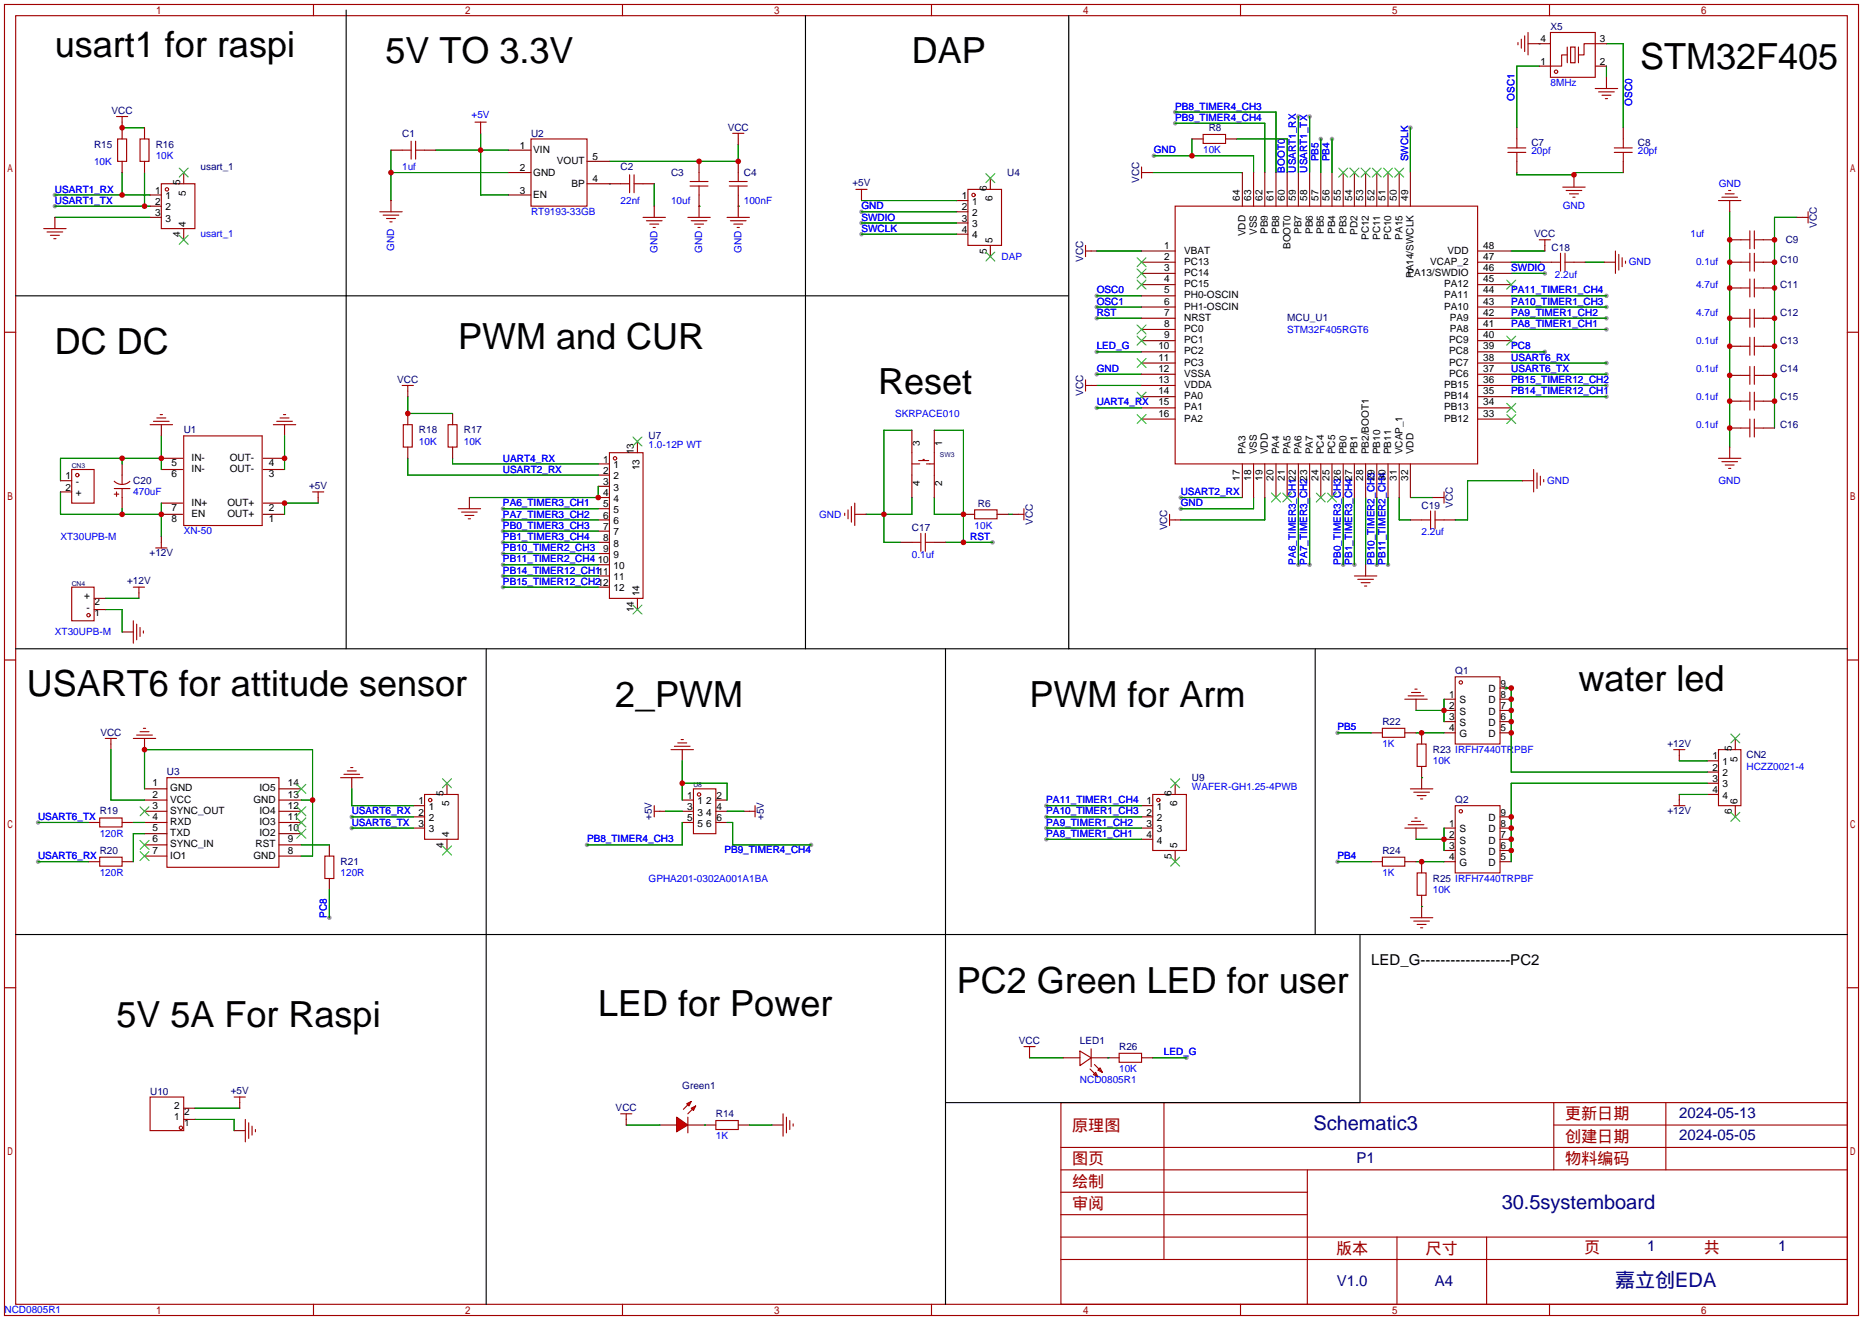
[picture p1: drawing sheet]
<svg xmlns="http://www.w3.org/2000/svg" width="422mm" height="299mm" viewBox="0 0 422 299" stroke-linecap="round" stroke-linejoin="round" font-family="sans-serif">
<g fill="#999">
<circle cx="12.4" cy="46.7" r=".51"/>
<circle cx="12.4" cy="44.2" r=".51"/>
<circle cx="269" cy="239.8" r=".51"/>
<circle cx="314.7" cy="128" r=".51"/>
<circle cx="312.2" cy="128" r=".51"/>
<circle cx="307.1" cy="128" r=".51"/>
<circle cx="267.7" cy="112.8" r=".51"/>
<circle cx="364.2" cy="87.4" r=".51"/>
<circle cx="364.2" cy="89.9" r=".51"/>
<circle cx="225" cy="122.9" r=".51"/>
<circle cx="364.2" cy="84.8" r=".51"/>
<circle cx="364.2" cy="82.3" r=".51"/>
<circle cx="304.5" cy="128" r=".51"/>
<circle cx="266.4" cy="25.4" r=".51"/>
<circle cx="261.6" cy="35.3" r=".51"/>
<circle cx="195.3" cy="48" r=".51"/>
<circle cx="296.9" cy="128" r=".51"/>
<circle cx="294.4" cy="128" r=".51"/>
<circle cx="319.8" cy="29" r=".51"/>
<circle cx="248.7" cy="67.1" r=".51"/>
<circle cx="248.7" cy="69.6" r=".51"/>
<circle cx="248.7" cy="72.1" r=".51"/>
<circle cx="266.4" cy="27.9" r=".51"/>
<circle cx="350.3" cy="62" r=".51"/>
<circle cx="267.7" cy="115.3" r=".51"/>
<circle cx="248.7" cy="79.8" r=".51"/>
<circle cx="248.7" cy="84.8" r=".51"/>
<circle cx="248.7" cy="92.5" r=".51"/>
<circle cx="8.6" cy="186.4" r=".51"/>
<circle cx="8.6" cy="195.3" r=".51"/>
<circle cx="79.8" cy="185.2" r=".51"/>
<circle cx="350.3" cy="79.8" r=".51"/>
<circle cx="74.7" cy="208" r=".51"/>
<circle cx="133.1" cy="191.5" r=".51"/>
<circle cx="183.9" cy="191.5" r=".51"/>
<circle cx="296.9" cy="26.4" r=".51"/>
<circle cx="294.4" cy="26.4" r=".51"/>
<circle cx="364.2" cy="74.7" r=".51"/>
<circle cx="364.2" cy="72.1" r=".51"/>
<circle cx="364.2" cy="69.6" r=".51"/>
<circle cx="364.2" cy="67.1" r=".51"/>
<circle cx="237.2" cy="190.2" r=".51"/>
<circle cx="237.2" cy="187.7" r=".51"/>
<circle cx="237.2" cy="185.2" r=".51"/>
<circle cx="237.2" cy="182.6" r=".51"/>
<circle cx="303.3" cy="166.1" r=".51"/>
<circle cx="303.3" cy="195.3" r=".51"/>
<circle cx="341.4" cy="156" r=".51"/>
<circle cx="302" cy="31.5" r=".51"/>
<circle cx="299.5" cy="31.5" r=".51"/>
<circle cx="114" cy="120.4" r=".51"/>
<circle cx="114" cy="122.9" r=".51"/>
<circle cx="114" cy="115.3" r=".51"/>
<circle cx="114" cy="128" r=".51"/>
<circle cx="114" cy="125.5" r=".51"/>
<circle cx="114" cy="117.9" r=".51"/>
<circle cx="114" cy="130.6" r=".51"/>
<circle cx="114" cy="133.1" r=".51"/>
<circle cx="79.8" cy="187.7" r=".51"/>
<circle cx="195.3" cy="53.1" r=".51"/>
<circle cx="195.3" cy="50.5" r=".51"/>
</g>
<g fill="none" stroke="#a10000" stroke-width=".25">
<path d="M1 1h420.4v297.2h-420.4zM3.6 3.6h415.2v292.1h-415.2zM71.1 1v2.6M141.1 1v2.6M211.2 1v2.6M281.3 1v2.6M344.2 9.7v.5M344.9 8.9v2M345.7 8.1v3.6M346.5 7.4v5M351.3 1v2.6M351.5 7.4h10.2v10.1h-10.2z"/>
<path d="M355.3 12.4h-1.2v2.6h-2.6M355.3 10.7v3.5M356.1 10.7h1v3.5h-1zM357.9 10.7v3.5M361.7 9.9h-2.5v2.5h-1.3M26.4 26.4h2.6M26.7 31.5h2v5.1h-2zM27.7 26.4v1.3M31.7 31.5h2.1v5.1h-2.1zM91.2 34h2M93.2 32v4.1M94.2 34h2.1"/>
<path d="M94.2 32v4.1M107.7 27.7h2.5M109 27.7v2.5M120.4 31.5h12.7v15.2h-12.7zM142.7 39.6v4.1M143.8 39.6v4.1M158.5 39.1v2M166.1 30.2h2.6M167.4 30.2v1.3M167.4 39.1v2M258.8 37.8v2.6M258.8 39.1h1.3"/>
<path d="M272.8 30.5h5.1v2h-5.1zM341.9 34.5h4M341.9 33.5h4M343.9 31.5v2M343.9 34.5v2.1M356.9 39.9v2.5M361.7 20.1h5.1M362.5 20.8h3.5M363.2 21.6h2.1M364 22.4h.5M366 34.5h4.1M366 33.5h4.1"/>
<path d="M368 31.5v2M368 34.5v2.1M9.9 51.8h5.1M10.7 52.6h3.5M11.4 53.3h2.1M12.2 54.1h.5M36.6 41.7h7.6v10.1h-7.6zM86.1 48h5.1M86.9 48.8h3.5M87.6 49.5h2.1M88.4 50.3h.5M88.6 45.5v2.5"/>
<path d="M140.7 41.7h2M143.8 41.7h2M145.8 49.3h5.1M146.6 50h3.5M147.3 50.8h2.1M148.1 51.6h.5M148.3 46.7v2.6M156 49.3h5M156.5 41.1h4M156.5 42.2h4M156.7 50h3.6M157.5 50.8h2"/>
<path d="M158.2 51.6h.5M158.5 42.2v2M158.5 46.7v2.6M164.8 49.3h5.1M165.4 41.1h4M165.4 42.2h4M165.6 50h3.6M166.4 50.8h2M167.1 51.6h.5M167.4 42.2v2M167.4 46.7v2.6M194.1 42.9h2.5"/>
<path d="M195.3 42.9v1.3M219.5 42.9h7.6v12.7h-7.6zM246.1 55.6v2.6M246.1 56.9h1.3M266.4 46.7h68.6v58.5h-68.6zM349 54.4h2.5M350.3 54.4v1.2M351.8 59.4h2M353.8 57.4v4.1M354.3 42.4h5.1M354.8 59.4h2.1M354.8 57.4v4.1"/>
<path d="M355.1 43.2h3.5M355.9 43.9h2M356.6 44.7h.5M363.7 59.4h2.6M366.3 56.9v5.1M367 57.7v3.5M367.8 58.4v2.1M368.6 59.2v.5M389.6 45.5h5.1M390.4 44.7h3.6M391.2 43.9h2M391.9 43.2h.5"/>
<path d="M392.2 45.5v2.5M394.7 54.4h2M394.7 59.4h2M396.7 52.3v4.1M396.7 57.4v4.1M397.8 54.4h2M397.8 59.4h2M397.8 52.3v4.1M397.8 57.4v4.1M408.7 49.3h1.3M410 48v2.5M1 75.3h2.6"/>
<path d="M394.7 78.5h2M394.7 72.1h2M394.7 65.3h2M396.7 63.2v4.1M396.7 70.1v4.1M396.7 76.5v4M397.8 63.2v4.1M397.8 70.1v4.1M397.8 76.5v4M397.8 78.5h2M397.8 72.1h2M397.8 65.3h2"/>
<path d="M418.8 75.3h2.6M34 96.3h5.1M34.8 95.5h3.6M35.6 94.7h2M36.3 94h.5M41.7 98.8h17.7v20.3h-17.7zM62 96.3h5.1M62.7 95.5h3.6M63.5 94.7h2M64.3 94h.5M91.2 87.4h2.5M91.4 96.3h2.1v5h-2.1z"/>
<path d="M92.5 87.4v1.2M101.6 96.3h2v5h-2zM246.1 86.1v2.5M246.1 87.4h1.3M394.7 97h2M394.7 90.9h2M394.7 85.1h2M396.7 83.1v4M396.7 88.9v4.1M396.7 95v4.1M397.8 97h2M397.8 83.1v4"/>
<path d="M397.8 88.9v4.1M397.8 95v4.1M397.8 90.9h2M397.8 85.1h2M16.3 106.4h5v7.6h-5zM25.9 109.1a2.54 2.54 0 0 0 3.5 0M25.9 110.7h3.6M25.9 112h1M26.4 111.5v1M27.7 107.7v2M27.7 110.7v2.1M70.9 111.5h2.5"/>
<path d="M72.1 111.5v1.3M103.9 115.3h5.1M104.6 116.1h3.6M105.4 116.8h2M106.2 117.6h.5M138.2 102.6h7.6v33h-7.6zM191.5 116.3v.5M192.3 115.6v2M193 114.8v3.6M193.8 116.6h2.5M193.8 114v5.1M206.8 102.6v5.1"/>
<path d="M206.8 105.2h1.7M208.3 104.4h2.3M209.3 104.4v-.3h.2v.3M210.1 105.2h1.7M211.8 102.6v5.1M221 115.6h5.1v2h-5.1zM230.9 116.6h1.3M232.2 115.3v2.6M265.2 116.6v2.5M265.2 117.9h1.2M322.3 117.9h2.1M324.4 115.8v4.1"/>
<path d="M325.4 117.9h2M325.4 115.8v4.1M326.1 112.8h1.3M327.4 111.5v2.5M345.2 109h2.5M347.7 106.4v5.1M348.5 107.2v3.5M349.2 108v2M350 108.7v.5M389.6 103.9h5.1M390.4 104.6h3.6M391.2 105.4h2"/>
<path d="M391.9 106.2h.5M392.2 101.3v2.6M16.3 133.1h5v7.6h-5zM30.2 133.1h2.6M31.5 133.1v1.3M35.3 124.2h2.5M36.6 122.9v1.3M206.8 122.9h2M208.8 120.9v4.1M209.8 122.9h2M209.8 120.9v4.1M307.1 130.6h5.1"/>
<path d="M307.8 131.3h3.6M308.6 132.1h2M309.4 132.8h.5M1 149.6h2.6M30.2 140.7v5.1M31 141.5v3.5M31.7 142.2v2.1M32.5 143v.5M318.5 158.5h5.1M319.3 157.7h3.5M320 157h2.1M320.8 156.2h.5"/>
<path d="M329.9 153.4h10.2v15.3h-10.2zM418.8 149.6h2.6M23.9 167.4h2.5M25.1 167.4v1.3M30.2 167.4h5.1M31 166.6h3.5M31.7 165.9h2.1M32.5 165.1h.5M37.8 176.3h25.4v20.3h-25.4zM77.2 176.3h5.1M78 175.5h3.5M78.7 174.8h2.1"/>
<path d="M79.5 174h.5M152.1 169.9h5.1M152.9 169.2h3.6M153.7 168.4h2M154.4 167.6h.5M157.2 178.8h5.1v10.2h-5.1zM313.4 165.1h5.1v2h-5.1zM319.8 178.8h5.1M320.5 179.6h3.6M321.3 168.7h2v5h-2zM379.5 169.9h2.5M380.7 169.9v1.3"/>
<path d="M389.6 169.9h5.1v12.7h-5.1zM22.6 185.4h5.1v2.1h-5.1zM22.6 194.3h5.1v2h-5.1zM73.7 194.1h2v5h-2zM96.3 180.1h7.6v10.1h-7.6zM148.3 182.6v2.6M148.3 183.9h1.3M169.9 183.9h1.3M171.2 182.6v2.6M261.4 180.1h7.6v12.7h-7.6zM313.4 194.3h5.1v2h-5.1zM318.5 187.7h5.1"/>
<path d="M319.3 186.9h3.5M320 186.2h2.1M320.8 185.4h.5M321.3 197.9h2v5h-2zM321.3 180.3h2M322.1 181.1h.5M329.9 182.6h10.2v15.3h-10.2zM379.5 182.6h2.5M380.7 181.4v1.2M319.8 208h5.1M320.5 208.8h3.6M321.3 209.5h2"/>
<path d="M322.1 210.3h.5M1 223.9h2.6M232.2 237.2h2.5M233.4 237.2v1.3M418.8 223.9h2.6M34 248.7h7.7v7.6h-7.7zM53.1 248.7h2.5M54.4 248.7v1.2M55.6 253.7v5.1M56.4 254.5v3.6M57.1 255.3v2M57.9 256v.5"/>
<path d="M156 253.2v3.6M240.5 249.9h178.3v45.8h-178.3zM263.9 249.9v35.6M352.3 249.9v15.3M352.3 255h66.5M377.7 249.9v15.3M240.5 270.3h55.9M240.5 265.2h178.3M240.5 275.3h55.9M240.5 260.1h178.3M296.4 265.2v30.5M71.1 295.7v2.5"/>
<path d="M141.1 295.7v2.5M211.2 295.7v2.5M240.5 285.5h178.3M240.5 280.4h178.3M281.3 295.7v2.5M316.7 280.4v15.3M337.1 280.4v15.3M351.3 295.7v2.5"/>
<circle cx="352.8" cy="16.3" r=".38"/>
<circle cx="37.8" cy="42.9" r=".38"/>
<circle cx="220.7" cy="44.2" r=".38"/>
<circle cx="17.5" cy="107.7" r=".38"/>
<circle cx="139.4" cy="103.9" r=".38"/>
<circle cx="20.1" cy="139.4" r=".38"/>
<circle cx="331.2" cy="154.7" r=".38"/>
<circle cx="97.5" cy="181.4" r=".38"/>
<circle cx="158.5" cy="180.1" r=".38"/>
<circle cx="262.6" cy="181.4" r=".38"/>
<circle cx="331.2" cy="183.9" r=".38"/>
<circle cx="41" cy="255.7" r=".38"/>
</g>
<g fill="none" stroke="#008700" stroke-width=".25">
<path d="M349 9.9h.1M349 15h-5.1v14M364.2 15v2.5M364.2 9.9h3.8v19.1M27.7 39.1v5.1M27.7 29h5.1M32.8 39.1v7.6M88.6 39.1h26.7M88.6 34v11.5M98.8 34h16.5M109 30.2v14h6.3M167.4 32.8v3.8h-29.2"/>
<path d="M261.4 39.1h20.3M261.6 35.3h22.6v3.8M266.4 25.4h22.9v13.7M266.4 27.9h20.4v11.2M270.3 31.5v3.8M280.4 31.5h11.4v7.6M294.4 26.4v12.7M296.9 26.4v12.7M299.5 31.5v7.6M302 31.5v7.6M319.8 29v10.1M343.9 39.1v.5h13"/>
<path d="M368 39.1h-11.1v.8M12.4 46.7h21.6M12.4 44.2h21.6M12.4 49.3h21.6M138.2 41.7h.1M148.3 41.7v5M158.5 46.7h.1M167.4 46.7h.1M195.3 48h21.6M195.3 53.1h21.6M195.3 50.5h21.6M195.3 45.5h21.6"/>
<path d="M248.7 56.9h10.1M342.6 59.4h6.6M342.6 56.9h7.7M359.4 59.4h4.3M392.2 48v53.3M407.4 49.3h-5.1v47.7M248.7 67.1h10.1M248.7 69.6h10.1M248.7 72.1h10.1M248.7 79.8h10.1M342.6 67.1h21.6M342.6 69.6h21.6"/>
<path d="M342.6 72.1h21.6M342.6 62h7.7M342.6 79.8h7.7M342.6 74.7h21.6M36.6 98.8v7.6M64.5 98.8v7.6M92.5 89.9v3.8h10.1M206.8 97.5h-6.4v25.4h3.8M211.8 97.5h6.6v25.4M248.7 87.4h10.1M248.7 84.8h10.1M248.7 92.5h10.1"/>
<path d="M342.6 87.4h21.6M342.6 89.9h21.6M342.6 84.8h21.6M342.6 82.3h21.6M13.7 111.5v5.1h22.9M27.7 103.9v1.3M27.7 115.3v1.3M36.6 114v7.7M36.6 103.9h-22.9v5.1M72.1 114h-7.6v2.6M92.5 103.9v3.8h43.1M102.6 103.9v1.3h33"/>
<path d="M114 117.9h21.6M114 115.3h21.6M135.6 110.2v2.6h-29.2M206.8 112.8v3.8h-10.5M211.8 112.8v3.8h6.6M228.6 116.6h1M267.7 112.8h14M284.2 112.8v2.5h-16.5M286.8 112.8v5.1h-19.1M294.4 112.8v15.2M296.9 112.8v15.2M304.5 112.8v15.2"/>
<path d="M307.1 112.8v15.2M309.6 112.8v15.2M312.2 112.8v15.2M314.7 112.8v15.2M317.2 112.8v5.1h2.6M319.8 112.8h5.1M345.2 109h-12.5v8.9h-2.8M23.9 138.2h3.8v5.1M23.9 135.6h7.6M114 122.9h21.6M114 120.4h21.6M114 128h21.6"/>
<path d="M114 125.5h21.6M114 130.6h21.6M114 133.1h21.6M214.4 122.9h10.6M327.4 158.5v5.1M341.4 156h1.2v19h44.5M25.1 169.9v11.5h7.7M32.8 178.8v-8.9h38.1v24.2h-2.6M79.8 178.8v3.8h13.9M154.7 172.5v8.9M154.7 177.5h10.1v3.9M303.3 166.1h7.6"/>
<path d="M321.1 166.1h6.3M321.1 161h6.3M322.3 176.3h.1M380.7 172.5h6.4M387.1 177.5h-44.5v17.8M8.6 186.4h11.5M8.6 195.3h11.5M30.2 186.4h2.6M32.8 189h-2.6v6.3M68.3 181.4h2.6M68.3 191.5h6.4M79.8 185.2h13.9"/>
<path d="M79.8 187.7h13.9M150.9 183.9h3.8M154.7 186.4v5.1h-21.6M164.8 186.4h1.3v5.1h17.8M164.8 183.9h3.9M237.2 185.2h21.6M237.2 190.2h21.6M237.2 187.7h21.6M237.2 182.6h21.6M303.3 195.3h7.6M321.1 195.3h6.3M321.1 190.2h6.3"/>
<path d="M327.4 187.7v5.1M380.7 180.1h6.4M74.7 201.7v6.3M322.3 205.5h.1M233.4 239.8h7.6M261.4 239.8h7.6M44.2 251.2h10.2M44.2 253.7h8.9v2.6"/>
</g>
<path d="M78.5 2.3v64.8h163.8M182.6 3.6v143.5h59.7M242.3 3.6v143.5h176.5M3.6 67.1h74.9v80M3.6 147.1h179M110.2 147.1v64.7h-106.6M214.4 147.1v64.7h-104.2v83.9M298.2 147.1v64.7h-83.8v83.9M298.2 211.8h120.6M308.4 211.8v38.1h-94" fill="none" stroke="#000" stroke-width=".25"/>
<g fill="none" stroke="#870000" stroke-width=".25">
<path d="M346.5 9.9h5M349 15h2.5M361.7 9.9h2.5M361.7 15h2.5M364.2 17.5v2.6M27.7 27.7v3.8M27.7 36.6v2.5M32.8 29v2.5M32.8 36.6v2.5M41.7 39.1v2.6M88.6 34h2.6M96.3 34h2.5"/>
<path d="M109 30.2h.1M115.3 39.1h5.1M115.3 34h5.1M133.1 36.6h5.1M158.5 36.6v2.5M167.4 31.5v1.3M167.4 36.6v2.5M260.1 39.1h1.3M270.3 31.5h2.5M277.9 31.5h2.5M281.7 39.1v7.6M284.2 39.1v7.6"/>
<path d="M286.8 39.1v7.6M289.3 39.1v7.6M291.8 39.1v7.6M294.4 39.1v7.6M296.9 39.1v7.6M299.5 39.1v7.6M302 39.1v7.6M304.5 39.1v7.6M307.1 39.1v7.6M309.6 39.1v7.6M312.2 39.1v7.6M314.7 39.1v7.6"/>
<path d="M317.2 39.1v7.6M319.8 39.1v7.6M343.9 29v2.5M343.9 36.6v2.5M356.9 39.9h.1M368 29v2.5M368 36.6v2.5M12.4 49.3v2.5M34 49.3h2.6M34 46.7h2.6M34 44.2h2.6M41.7 51.8v2.6"/>
<path d="M88.6 45.5h.1M115.3 44.2h5.1M133.1 41.7h7.6M145.8 41.7h2.5M148.3 46.7h.1M158.5 46.7h.1M158.5 44.2v2.5M167.4 46.7h.1M167.4 44.2v2.5M195.3 44.2v1.3M216.9 45.5h2.6M216.9 48h2.6"/>
<path d="M216.9 50.5h2.6M216.9 53.1h2.6M224.5 40.4v2.5M224.5 55.6v2.6M247.4 56.9h1.3M258.8 56.9h7.6M258.8 59.4h7.6M335 56.9h7.6M335 59.4h7.6M349.2 59.4h2.6M350.3 55.6v1.3M356.9 59.4h2.5"/>
<path d="M363.7 59.4h.1M392.2 48h.1M392.2 59.4h2.5M392.2 54.4h2.5M399.8 59.4h2.5M399.8 54.4h2.5M407.4 49.3h1.3M258.8 72.1h7.6M258.8 62h7.6M258.8 64.5h7.6M258.8 67.1h7.6M258.8 69.6h7.6"/>
<path d="M258.8 74.7h7.6M258.8 77.2h7.6M258.8 79.8h7.6M335 72.1h7.6M335 62h7.6M335 64.5h7.6M335 67.1h7.6M335 69.6h7.6M335 74.7h7.6M335 77.2h7.6M335 79.8h7.6M392.2 78.5h2.5"/>
<path d="M392.2 72.1h2.5M392.2 65.3h2.5M399.8 78.5h2.5M399.8 72.1h2.5M399.8 65.3h2.5M36.6 96.3v2.5M64.5 96.3v2.5M92.5 88.6v1.3M92.5 93.7v2.6M102.6 93.7v2.6M206.8 97.5v5.1M211.8 97.5v5.1"/>
<path d="M247.4 87.4h1.3M258.8 87.4h7.6M258.8 82.3h7.6M258.8 84.8h7.6M258.8 89.9h7.6M258.8 92.5h7.6M258.8 95h7.6M335 87.4h7.6M335 82.3h7.6M335 84.8h7.6M335 89.9h7.6M335 92.5h7.6"/>
<path d="M335 95h7.6M392.2 97h2.5M392.2 90.9h2.5M392.2 85.1h2.5M399.8 97h2.5M399.8 90.9h2.5M399.8 85.1h2.5M13.7 109h2.6M13.7 111.5h2.6M27.7 105.2v2.5M27.7 112.8v2.5M36.6 116.6h4.8"/>
<path d="M36.6 114h4.8M36.6 106.4h4.8M36.6 103.9h4.8M59.7 116.6h4.8M59.7 114h4.8M59.7 106.4h4.8M59.7 103.9h4.8M72.1 112.8v1.2M92.5 101.3v2.6M102.6 101.3v2.6M106.4 112.8v2.5M135.6 112.8h2.6"/>
<path d="M135.6 117.9h2.6M135.6 115.3h2.6M135.6 110.2h2.6M135.6 107.7h2.6M135.6 105.2h2.6M144.5 100.1v2.5M196.3 116.6h.1M206.8 107.7v5.1M211.8 107.7v5.1M218.4 116.6h2.6M226.1 116.6h2.5M229.6 116.6h1.3"/>
<path d="M266.4 117.9h1.3M281.7 105.2v7.6M284.2 105.2v7.6M286.8 105.2v7.6M289.3 105.2v7.6M291.8 105.2v7.6M294.4 105.2v7.6M296.9 105.2v7.6M299.5 105.2v7.6M302 105.2v7.6M304.5 105.2v7.6M307.1 105.2v7.6"/>
<path d="M309.6 105.2v7.6M312.2 105.2v7.6M314.7 105.2v7.6M317.2 105.2v7.6M319.8 117.9h2.5M319.8 105.2v7.6M324.9 112.8h1.2M327.4 117.9h2.5M345.2 109h.1M392.2 101.3h.1M21.3 138.2h2.6M21.3 135.6h2.6"/>
<path d="M31.5 134.4v1.2M36.6 121.7v1.2M135.6 122.9h2.6M135.6 133.1h2.6M135.6 130.6h2.6M135.6 128h2.6M135.6 125.5h2.6M135.6 120.4h2.6M144.5 135.6v2.6M204.2 122.9h2.6M211.8 122.9h2.6M309.6 128v2.6"/>
<path d="M27.7 143.3h2.5M321.1 158.5v2.5M327.4 158.5h2.5M340.1 158.5h2.5M340.1 156h2.5M25.1 168.7v1.2M32.8 167.4v2.5M32.8 178.8h5M63.2 178.8h5.1M79.8 176.3v2.5M101.3 177.5v2.6M154.7 169.9v2.6"/>
<path d="M266.4 177.5v2.6M310.9 166.1h2.5M318.5 166.1h2.6M322.3 166.1v2.6M322.3 173.7v5.1M327.4 161h2.5M327.4 163.6h2.5M327.4 166.1h2.5M340.1 161h2.5M340.1 163.6h2.5M340.1 166.1h2.5M380.7 171.2v1.3"/>
<path d="M387.1 172.5h2.5M387.1 175h2.5M387.1 177.5h2.5M393.4 167.4v2.5M20.1 186.4h2.5M20.1 195.3h2.5M27.7 186.4h2.5M27.7 195.3h2.5M32.8 181.4h5M32.8 183.9h5M32.8 186.4h5M32.8 189h5"/>
<path d="M32.8 191.5h5M32.8 194.1h5M63.2 181.4h5.1M63.2 183.9h5.1M63.2 186.4h5.1M63.2 189h5.1M63.2 191.5h5.1M63.2 194.1h5.1M74.7 191.5v2.6M74.7 199.1v2.6M93.7 187.7h2.6M93.7 185.2h2.6"/>
<path d="M93.7 182.6h2.6M101.3 190.2v2.6M149.6 183.9h1.3M154.7 181.4h2.5M154.7 183.9h2.5M154.7 186.4h2.5M162.3 181.4h2.5M162.3 183.9h2.5M162.3 186.4h2.5M168.7 183.9h1.2M258.8 187.7h2.6M258.8 185.2h2.6"/>
<path d="M258.8 182.6h2.6M258.8 190.2h2.6M266.4 192.8v2.5M310.9 195.3h2.5M318.5 195.3h2.6M321.1 187.7v2.5M322.3 195.3v2.6M327.4 195.3h2.5M327.4 187.7h2.5M327.4 190.2h2.5M327.4 192.8h2.5M340.1 195.3h2.5"/>
<path d="M340.1 187.7h2.5M340.1 185.2h2.5M340.1 190.2h2.5M340.1 192.8h2.5M380.7 180.1v1.3M387.1 180.1h2.5M393.4 182.6v2.6M322.3 202.9v5.1M233.4 238.5v1.3M41.7 253.7h2.5M41.7 251.2h2.5M53.1 256.3h2.5"/>
<path d="M54.4 249.9v1.3"/>
</g>
<g fill="none" stroke="#3c3" stroke-width=".25">
<path d="M40.6 38.1l2.1 2M42.7 38.1l-2.1 2M223.5 39.4l2.1 2M225.6 39.4l-2.1 2M303.5 38.1l2.1 2M305.6 38.1l-2.1 2M306.1 38.1l2 2M308.1 38.1l-2 2M308.6 38.1l2 2M310.6 38.1l-2 2M311.1 38.1l2.1 2M313.2 38.1l-2.1 2"/>
<path d="M313.7 38.1l2 2M315.7 38.1l-2 2M316.2 38.1l2.1 2M318.3 38.1l-2.1 2M40.6 53.3l2.1 2.1M42.7 53.3l-2.1 2.1M223.5 57.2l2.1 2M225.6 57.2l-2.1 2M257.8 58.4l2 2.1M259.8 58.4l-2 2.1M257.8 61l2 2M257.8 63.5l2 2"/>
<path d="M257.8 73.7l2 2M257.8 76.2l2 2M259.8 61l-2 2M259.8 63.5l-2 2M259.8 73.7l-2 2M259.8 76.2l-2 2M341.6 76.2l2.1 2M341.6 63.5l2.1 2M343.7 76.2l-2.1 2M343.7 63.5l-2.1 2M143.5 99.1l2 2M145.5 99.1l-2 2"/>
<path d="M257.8 81.3l2 2M257.8 88.9l2 2M257.8 94l2 2M259.8 81.3l-2 2M259.8 88.9l-2 2M259.8 94l-2 2M341.6 94l2.1 2M341.6 91.4l2.1 2.1M343.7 94l-2.1 2M343.7 91.4l-2.1 2.1M288.3 111.8l2 2M290.3 111.8l-2 2"/>
<path d="M290.8 111.8l2.1 2M292.9 111.8l-2.1 2M298.4 111.8l2.1 2M300.5 111.8l-2.1 2M301 111.8l2 2M303 111.8l-2 2M143.5 137.2l2 2M145.5 137.2l-2 2M67.3 177.8l2 2M69.3 177.8l-2 2M100.3 176.5l2.1 2.1M102.4 176.5l-2.1 2.1"/>
<path d="M265.4 176.5l2.1 2.1M267.5 176.5l-2.1 2.1M392.4 166.4l2.1 2M394.5 166.4l-2.1 2M31.7 182.9l2.1 2M31.7 190.5l2.1 2M31.7 193l2.1 2.1M33.8 182.9l-2.1 2M33.8 190.5l-2.1 2M33.8 193l-2.1 2.1M67.3 188l2 2M67.3 185.4l2 2.1"/>
<path d="M67.3 182.9l2 2M69.3 188l-2 2M69.3 185.4l-2 2.1M69.3 182.9l-2 2M100.3 191.8l2.1 2M102.4 191.8l-2.1 2M265.4 194.3l2.1 2M267.5 194.3l-2.1 2M392.4 184.1l2.1 2.1M394.5 184.1l-2.1 2.1"/>
</g>
<g fill="#f00" stroke="#a10000" stroke-width=".25">
<path d="M153.4 253.2l2.6 1.8-2.6 1.5z"/>
<path d="M155.7 250.2l1-.5-.5 1z"/>
<path d="M156.7 251.2l1-.5-.5 1z"/>
</g>
<g fill="none" stroke="#a10000" stroke-width=".25">
<path d="M244.9 238.3l2.5 1.5-2.5 1.8zM247.4 237.7v4.1M253.7 238.8h5.1v2h-5.1zM140.7 252.5h2.6M142 252.5v1.2M156 250.4l-1.1 1.1M157 251.5l-1 1M162.3 254h5.1v2h-5.1zM177.5 252.5v5.1M178.3 253.2v3.6M179.1 254v2M179.8 254.8v.5"/>
<path d="M247.1 242.3l1.8 1.8M247.9 243.6l.5-.5 .5 1zM248.2 241.3l1.7 1.8M248.9 242.6l.5-.5 .5 1z"/>
</g>
<path d="M241 239.8h3.9M247.4 239.8h6.3M258.8 239.8h2.6M142 253.7v1.3M149.6 255h3.8M156 255h6.3M167.4 255h2.5M175 255h2.5" fill="none" stroke="#870000" stroke-width=".25"/>
<path d="M251.2 239.8h.1M142 255h7.6M159.8 255h.1M169.9 255h5.1" fill="none" stroke="#008700" stroke-width=".25"/>
<g fill="#c00">
<circle cx="356.9" cy="39.6" r=".63"/>
<circle cx="32.8" cy="46.7" r=".63"/>
<circle cx="27.7" cy="44.2" r=".63"/>
<circle cx="167.4" cy="36.6" r=".63"/>
<circle cx="158.5" cy="36.6" r=".63"/>
<circle cx="109" cy="34" r=".63"/>
<circle cx="88.6" cy="39.1" r=".63"/>
<circle cx="218.4" cy="116.6" r=".63"/>
<circle cx="218.4" cy="122.9" r=".63"/>
<circle cx="200.4" cy="116.6" r=".63"/>
<circle cx="402.3" cy="90.9" r=".63"/>
<circle cx="402.3" cy="85.1" r=".63"/>
<circle cx="402.3" cy="78.5" r=".63"/>
<circle cx="402.3" cy="72.1" r=".63"/>
<circle cx="402.3" cy="65.3" r=".63"/>
<circle cx="402.3" cy="59.4" r=".63"/>
<circle cx="402.3" cy="54.4" r=".63"/>
<circle cx="392.2" cy="72.1" r=".63"/>
<circle cx="392.2" cy="78.5" r=".63"/>
<circle cx="392.2" cy="85.1" r=".63"/>
<circle cx="392.2" cy="90.9" r=".63"/>
<circle cx="392.2" cy="65.3" r=".63"/>
<circle cx="392.2" cy="97" r=".63"/>
<circle cx="392.2" cy="59.4" r=".63"/>
<circle cx="392.2" cy="54.4" r=".63"/>
<circle cx="270.3" cy="35.3" r=".63"/>
<circle cx="27.7" cy="29" r=".63"/>
<circle cx="70.9" cy="181.4" r=".63"/>
<circle cx="32.8" cy="169.9" r=".63"/>
<circle cx="27.7" cy="116.6" r=".63"/>
<circle cx="36.6" cy="116.6" r=".63"/>
<circle cx="27.7" cy="103.9" r=".63"/>
<circle cx="36.6" cy="103.9" r=".63"/>
<circle cx="64.5" cy="103.9" r=".63"/>
<circle cx="64.5" cy="114" r=".63"/>
<circle cx="154.7" cy="177.5" r=".63"/>
<circle cx="322.3" cy="166.1" r=".63"/>
<circle cx="322.3" cy="195.3" r=".63"/>
<circle cx="327.4" cy="161" r=".63"/>
<circle cx="327.4" cy="190.2" r=".63"/>
<circle cx="342.6" cy="156" r=".63"/>
<circle cx="342.6" cy="158.5" r=".63"/>
<circle cx="342.6" cy="161" r=".63"/>
<circle cx="342.6" cy="163.6" r=".63"/>
<circle cx="342.6" cy="166.1" r=".63"/>
<circle cx="342.6" cy="185.2" r=".63"/>
<circle cx="342.6" cy="187.7" r=".63"/>
<circle cx="342.6" cy="190.2" r=".63"/>
<circle cx="342.6" cy="192.8" r=".63"/>
<circle cx="92.5" cy="93.7" r=".63"/>
<circle cx="135.6" cy="112.8" r=".63"/>
</g>
<g font-size="8.2">
<text x="12.4" y="13">usart1 for raspi</text>
<text x="87.4" y="14.3">5V TO 3.3V</text>
<text x="206.8" y="14.3">DAP</text>
<text x="371.9" y="15.6">STM32F405</text>
<text x="12.4" y="80.3">DC DC</text>
<text x="103.9" y="79.1">PWM and CUR</text>
<text x="199.1" y="89.2">Reset</text>
<text x="6.1" y="157.8">USART6 for attitude sensor</text>
<text x="139.4" y="160.3">2_PWM</text>
<text x="233.4" y="160.3">PWM for Arm</text>
<text x="357.9" y="156.5">water led</text>
<text x="216.9" y="225.1">PC2 Green LED for user</text>
<text x="26.4" y="232.7">5V 5A For Raspi</text>
<text x="135.6" y="230.2">LED for Power</text>
</g>
<g font-size="4.5" fill="#000080">
<text x="297.8" y="256.2">Schematic3</text>
<text x="340.5" y="274">30.5systemboard</text>
<text x="366.2" y="291.8">嘉立创EDA</text>
</g>
<g font-size="3.7" fill="#a00000">
<text x="243.1" y="256.3">原理图</text>
<text x="354.8" y="253.7">更新日期</text>
<text x="243.1" y="263.9">图页</text>
<text x="354.8" y="258.8">创建日期</text>
<text x="354.8" y="263.9">物料编码</text>
<text x="243.1" y="269">绘制</text>
<text x="243.1" y="274">审阅</text>
<text x="302.9" y="284.2">版本</text>
<text x="323.2" y="284.2">尺寸</text>
<text x="359.2" y="283.9">页</text>
<text x="386.3" y="283.9">共</text>
</g>
<text font-size="3.4" x="310.9" y="218.6">LED_G------------------PC2</text>
<g font-size="3.4" fill="#000080">
<text x="380.7" y="253.4">2024-05-13</text>
<text x="307.5" y="263.5">P1</text>
<text x="380.7" y="258.4">2024-05-05</text>
<text x="373.5" y="283.6">1</text>
<text x="403.2" y="283.6">1</text>
<text x="303.1" y="291.5">V1.0</text>
<text x="325.3" y="291.5">A4</text>
</g>
<g font-size="2.3">
<text x="349.3" y="9.6">4</text>
<text x="362.7" y="9.6">3</text>
<text x="349.3" y="14.7">1</text>
<text x="362.7" y="14.7">2</text>
<text x="117.9" y="33.7">1</text>
<text x="120.9" y="34.7">VIN</text>
<text x="117.9" y="38.8">2</text>
<text x="120.9" y="39.8">GND</text>
<text x="126.3" y="37.3">VOUT</text>
<text x="134.4" y="41.3">4</text>
<text x="134.4" y="36.3">5</text>
<text x="35.2" y="46.4">2</text>
<text x="35.2" y="43.9">1</text>
<text x="37.5" y="47.7">2</text>
<text x="37.5" y="45.2">1</text>
<text x="40.9" y="42" transform="rotate(-90 40.9 42)">5</text>
<text x="42.1" y="44.3" transform="rotate(-90 42.1 44.3)">5</text>
<text x="117.9" y="43.9">3</text>
<text x="120.9" y="44.9">EN</text>
<text x="129.6" y="42.4">BP</text>
<text x="218.1" y="45.2">1</text>
<text x="218.1" y="47.7">2</text>
<text x="220.4" y="46.4">1</text>
<text x="223.7" y="43.3" transform="rotate(-90 223.7 43.3)">6</text>
<text x="225" y="45.6" transform="rotate(-90 225 45.6)">6</text>
<text x="281.1" y="45.5" transform="rotate(-90 281.1 45.5)">64</text>
<text x="283.7" y="45.5" transform="rotate(-90 283.7 45.5)">63</text>
<text x="286.2" y="45.5" transform="rotate(-90 286.2 45.5)">62</text>
<text x="288.8" y="45.5" transform="rotate(-90 288.8 45.5)">61</text>
<text x="291.3" y="45.5" transform="rotate(-90 291.3 45.5)">60</text>
<text x="293.8" y="45.5" transform="rotate(-90 293.8 45.5)">59</text>
<text x="296.4" y="45.5" transform="rotate(-90 296.4 45.5)">58</text>
<text x="298.9" y="45.5" transform="rotate(-90 298.9 45.5)">57</text>
<text x="301.5" y="45.5" transform="rotate(-90 301.5 45.5)">56</text>
<text x="304" y="45.5" transform="rotate(-90 304 45.5)">55</text>
<text x="306.5" y="45.5" transform="rotate(-90 306.5 45.5)">54</text>
<text x="309.1" y="45.5" transform="rotate(-90 309.1 45.5)">53</text>
<text x="311.6" y="45.5" transform="rotate(-90 311.6 45.5)">52</text>
<text x="314.2" y="45.5" transform="rotate(-90 314.2 45.5)">51</text>
<text x="316.7" y="45.5" transform="rotate(-90 316.7 45.5)">50</text>
<text x="319.2" y="45.5" transform="rotate(-90 319.2 45.5)">49</text>
<text x="35.2" y="49">3</text>
<text x="37.5" y="50.2">3</text>
<text x="40.9" y="53.7" transform="rotate(-90 40.9 53.7)">4</text>
<text x="42.1" y="51.4" transform="rotate(-90 42.1 51.4)">4</text>
<text x="218.1" y="50.2">3</text>
<text x="218.1" y="52.8">4</text>
<text x="220.4" y="49">2</text>
<text x="220.4" y="51.5">3</text>
<text x="282.4" y="53.6" transform="rotate(-90 282.4 53.6)">VDD</text>
<text x="285" y="53.3" transform="rotate(-90 285 53.3)">VSS</text>
<text x="287.5" y="53.1" transform="rotate(-90 287.5 53.1)">PB9</text>
<text x="290" y="53.1" transform="rotate(-90 290 53.1)">PB8</text>
<text x="295.1" y="53.1" transform="rotate(-90 295.1 53.1)">PB7</text>
<text x="297.7" y="53.1" transform="rotate(-90 297.7 53.1)">PB6</text>
<text x="300.2" y="53.1" transform="rotate(-90 300.2 53.1)">PB5</text>
<text x="302.7" y="53.1" transform="rotate(-90 302.7 53.1)">PB4</text>
<text x="305.3" y="53.1" transform="rotate(-90 305.3 53.1)">PB3</text>
<text x="307.8" y="53.2" transform="rotate(-90 307.8 53.2)">PD2</text>
<text x="220.4" y="54">4</text>
<text x="223.7" y="57.5" transform="rotate(-90 223.7 57.5)">5</text>
<text x="225" y="55.2" transform="rotate(-90 225 55.2)">5</text>
<text x="263.9" y="56.4">1</text>
<text x="263.9" y="58.9">2</text>
<text x="268.5" y="57.5">VBAT</text>
<text x="292.6" y="56.5" transform="rotate(-90 292.6 56.5)">BOOT0</text>
<text x="310.4" y="54.4" transform="rotate(-90 310.4 54.4)">PC12</text>
<text x="312.9" y="54.4" transform="rotate(-90 312.9 54.4)">PC11</text>
<text x="315.4" y="54.4" transform="rotate(-90 315.4 54.4)">PC10</text>
<text x="318" y="54.3" transform="rotate(-90 318 54.3)">PA15</text>
<text x="328.2" y="57.5">VDD</text>
<text x="336.3" y="58.9">47</text>
<text x="336.3" y="56.4">48</text>
<text x="263.9" y="61.4">3</text>
<text x="263.9" y="64">4</text>
<text x="268.5" y="60">PC13</text>
<text x="268.5" y="62.6">PC14</text>
<text x="268.5" y="65.1">PC15</text>
<text x="319.1" y="62.6">PA13/SWDIO</text>
<text x="320.5" y="63" transform="rotate(-90 320.5 63)">PA14/SWCLK</text>
<text x="324.3" y="60">VCAP_2</text>
<text x="327.4" y="65.1">PA12</text>
<text x="336.3" y="64">45</text>
<text x="336.3" y="61.4">46</text>
<text x="263.9" y="66.5">5</text>
<text x="263.9" y="69.1">6</text>
<text x="263.9" y="71.6">7</text>
<text x="268.5" y="67.6">PH0-OSCIN</text>
<text x="268.5" y="70.2">PH1-OSCIN</text>
<text x="327.4" y="70.2">PA10</text>
<text x="327.4" y="67.6">PA11</text>
<text x="336.3" y="71.6">42</text>
<text x="336.3" y="69.1">43</text>
<text x="336.3" y="66.5">44</text>
<text x="263.9" y="74.1">8</text>
<text x="263.9" y="76.7">9</text>
<text x="268.5" y="72.7">NRST</text>
<text x="268.5" y="75.3">PC0</text>
<text x="268.5" y="77.8">PC1</text>
<text x="328.6" y="77.8">PC9</text>
<text x="328.7" y="75.3">PA8</text>
<text x="328.7" y="72.7">PA9</text>
<text x="336.3" y="76.7">40</text>
<text x="336.3" y="74.1">41</text>
<text x="262.7" y="79.2">10</text>
<text x="262.7" y="81.8">11</text>
<text x="268.5" y="80.3">PC2</text>
<text x="268.5" y="82.9">PC3</text>
<text x="328.6" y="82.9">PC7</text>
<text x="328.6" y="80.3">PC8</text>
<text x="336.3" y="81.8">38</text>
<text x="336.3" y="79.2">39</text>
<text x="262.7" y="84.3">12</text>
<text x="262.7" y="86.8">13</text>
<text x="262.7" y="89.4">14</text>
<text x="268.5" y="85.4">VSSA</text>
<text x="268.5" y="88">VDDA</text>
<text x="327.4" y="88">PB15</text>
<text x="328.6" y="85.4">PC6</text>
<text x="336.3" y="89.4">35</text>
<text x="336.3" y="86.8">36</text>
<text x="336.3" y="84.3">37</text>
<text x="262.7" y="91.9">15</text>
<text x="262.7" y="94.5">16</text>
<text x="268.5" y="90.5">PA0</text>
<text x="268.5" y="93">PA1</text>
<text x="268.5" y="95.6">PA2</text>
<text x="327.4" y="95.6">PB12</text>
<text x="327.4" y="93">PB13</text>
<text x="327.4" y="90.5">PB14</text>
<text x="336.3" y="94.5">33</text>
<text x="336.3" y="91.9">34</text>
<text x="208.5" y="101.1" transform="rotate(-90 208.5 101.1)">3</text>
<text x="213.6" y="101.1" transform="rotate(-90 213.6 101.1)">1</text>
<text x="38.9" y="105.6">5</text>
<text x="43.4" y="104.5">IN-</text>
<text x="43.4" y="107">IN-</text>
<text x="52.1" y="107">OUT-</text>
<text x="52.1" y="104.5">OUT-</text>
<text x="61" y="105.6">4</text>
<text x="136.8" y="107.4">2</text>
<text x="136.8" y="104.8">1</text>
<text x="139.1" y="106.1">1</text>
<text x="143.7" y="103" transform="rotate(-90 143.7 103)">13</text>
<text x="145" y="106.6" transform="rotate(-90 145 106.6)">13</text>
<text x="282.4" y="103" transform="rotate(-90 282.4 103)">PA3</text>
<text x="285" y="103" transform="rotate(-90 285 103)">VSS</text>
<text x="287.5" y="103" transform="rotate(-90 287.5 103)">VDD</text>
<text x="290" y="103" transform="rotate(-90 290 103)">PA4</text>
<text x="292.6" y="103" transform="rotate(-90 292.6 103)">PA5</text>
<text x="295.1" y="103" transform="rotate(-90 295.1 103)">PA6</text>
<text x="297.7" y="103" transform="rotate(-90 297.7 103)">PA7</text>
<text x="300.2" y="103" transform="rotate(-90 300.2 103)">PC4</text>
<text x="302.7" y="103" transform="rotate(-90 302.7 103)">PC5</text>
<text x="305.3" y="103" transform="rotate(-90 305.3 103)">PB0</text>
<text x="307.8" y="103" transform="rotate(-90 307.8 103)">PB1</text>
<text x="310.4" y="103" transform="rotate(-90 310.4 103)">PB2/BOOT1</text>
<text x="312.9" y="103" transform="rotate(-90 312.9 103)">PB10</text>
<text x="315.4" y="103" transform="rotate(-90 315.4 103)">PB11</text>
<text x="318" y="103" transform="rotate(-90 318 103)">VCAP_1</text>
<text x="320.5" y="103" transform="rotate(-90 320.5 103)">VDD</text>
<text x="14.9" y="108.7">1</text>
<text x="14.9" y="111.2">2</text>
<text x="17.2" y="109.9">-</text>
<text x="17.2" y="112.5">+</text>
<text x="38.9" y="108.2">6</text>
<text x="61" y="108.2">3</text>
<text x="136.8" y="112.5">4</text>
<text x="136.8" y="109.9">3</text>
<text x="139.1" y="113.7">4</text>
<text x="139.1" y="111.2">3</text>
<text x="139.1" y="108.7">2</text>
<text x="208.5" y="110.2" transform="rotate(-90 208.5 110.2)">4</text>
<text x="213.6" y="110.2" transform="rotate(-90 213.6 110.2)">2</text>
<text x="281.1" y="108.9" transform="rotate(-90 281.1 108.9)">17</text>
<text x="283.7" y="108.9" transform="rotate(-90 283.7 108.9)">18</text>
<text x="286.2" y="108.9" transform="rotate(-90 286.2 108.9)">19</text>
<text x="288.8" y="108.9" transform="rotate(-90 288.8 108.9)">20</text>
<text x="291.3" y="108.9" transform="rotate(-90 291.3 108.9)">21</text>
<text x="298.9" y="108.9" transform="rotate(-90 298.9 108.9)">24</text>
<text x="301.5" y="108.9" transform="rotate(-90 301.5 108.9)">25</text>
<text x="309.1" y="108.9" transform="rotate(-90 309.1 108.9)">28</text>
<text x="311.6" y="108.9" transform="rotate(-90 311.6 108.9)">29</text>
<text x="314.2" y="108.9" transform="rotate(-90 314.2 108.9)">30</text>
<text x="316.7" y="108.9" transform="rotate(-90 316.7 108.9)">31</text>
<text x="319.2" y="108.9" transform="rotate(-90 319.2 108.9)">32</text>
<text x="38.9" y="118.3">8</text>
<text x="38.9" y="115.8">7</text>
<text x="43.4" y="117.2">EN</text>
<text x="43.4" y="114.6">IN+</text>
<text x="51.5" y="114.6">OUT+</text>
<text x="51.5" y="117.2">OUT+</text>
<text x="61" y="115.8">2</text>
<text x="61" y="118.3">1</text>
<text x="136.8" y="117.5">6</text>
<text x="136.8" y="115">5</text>
<text x="139.1" y="118.8">6</text>
<text x="139.1" y="116.3">5</text>
<text x="136.8" y="125.2">9</text>
<text x="136.8" y="122.6">8</text>
<text x="136.8" y="120.1">7</text>
<text x="139.1" y="123.9">8</text>
<text x="139.1" y="121.4">7</text>
<text x="135.5" y="127.7">10</text>
<text x="139.1" y="131.5">11</text>
<text x="139.1" y="129">10</text>
<text x="139.1" y="126.4">9</text>
<text x="19.1" y="135.9">+</text>
<text x="21.5" y="137.1">2</text>
<text x="139.1" y="134.1">12</text>
<text x="145" y="135.2" transform="rotate(-90 145 135.2)">14</text>
<text x="19.6" y="138.4">-</text>
<text x="21.5" y="139.7">1</text>
<text x="143.7" y="138.8" transform="rotate(-90 143.7 138.8)">14</text>
<text x="340.2" y="155.6">9</text>
<text x="328.6" y="158.2">1</text>
<text x="328.6" y="160.7">2</text>
<text x="330.9" y="159.5">S</text>
<text x="330.9" y="162">S</text>
<text x="337.5" y="162">D</text>
<text x="337.5" y="159.5">D</text>
<text x="337.5" y="156.9">D</text>
<text x="340.2" y="160.7">7</text>
<text x="340.2" y="158.2">8</text>
<text x="328.6" y="163.3">3</text>
<text x="328.6" y="165.8">4</text>
<text x="330.9" y="164.5">S</text>
<text x="330.9" y="167.1">G</text>
<text x="337.5" y="167.1">D</text>
<text x="337.5" y="164.5">D</text>
<text x="340.2" y="165.8">5</text>
<text x="340.2" y="163.3">6</text>
<text x="388.2" y="172.2">1</text>
<text x="390.6" y="173.4">1</text>
<text x="392.6" y="170.3" transform="rotate(-90 392.6 170.3)">5</text>
<text x="393.9" y="172.6" transform="rotate(-90 393.9 172.6)">5</text>
<text x="34.6" y="178.3">1</text>
<text x="38.6" y="179.4">GND</text>
<text x="58.8" y="179.4">IO5</text>
<text x="65.3" y="178.3">14</text>
<text x="388.2" y="174.7">2</text>
<text x="388.2" y="177.2">3</text>
<text x="388.2" y="179.8">4</text>
<text x="390.6" y="176">2</text>
<text x="390.6" y="178.5">3</text>
<text x="34.6" y="180.8">2</text>
<text x="34.6" y="183.4">3</text>
<text x="34.6" y="185.9">4</text>
<text x="38.6" y="181.9">VCC</text>
<text x="38.6" y="184.5">SYNC_OUT</text>
<text x="57.4" y="181.9">GND</text>
<text x="58.8" y="184.5">IO4</text>
<text x="65.3" y="185.9">11</text>
<text x="65.3" y="183.4">12</text>
<text x="65.3" y="180.8">13</text>
<text x="94.9" y="184.9">2</text>
<text x="94.9" y="182.3">1</text>
<text x="97.2" y="183.6">1</text>
<text x="100.5" y="180.4" transform="rotate(-90 100.5 180.4)">5</text>
<text x="101.8" y="182.8" transform="rotate(-90 101.8 182.8)">5</text>
<text x="155.8" y="183.6">3</text>
<text x="155.8" y="181">1</text>
<text x="158.2" y="184.9">3</text>
<text x="158.2" y="182.3">1</text>
<text x="160.1" y="182.3">2</text>
<text x="160.1" y="184.9">4</text>
<text x="162.4" y="181">2</text>
<text x="162.4" y="183.6">4</text>
<text x="260" y="182.3">1</text>
<text x="260" y="184.9">2</text>
<text x="262.3" y="183.6">1</text>
<text x="265.6" y="180.4" transform="rotate(-90 265.6 180.4)">6</text>
<text x="266.9" y="182.8" transform="rotate(-90 266.9 182.8)">6</text>
<text x="340.2" y="184.9">9</text>
<text x="390.6" y="181">4</text>
<text x="392.6" y="184.5" transform="rotate(-90 392.6 184.5)">6</text>
<text x="393.9" y="182.2" transform="rotate(-90 393.9 182.2)">6</text>
<text x="34.6" y="188.4">5</text>
<text x="34.6" y="191">6</text>
<text x="38.6" y="187">RXD</text>
<text x="38.6" y="189.6">TXD</text>
<text x="58.8" y="189.6">IO2</text>
<text x="58.8" y="187">IO3</text>
<text x="65.3" y="191">9</text>
<text x="65.3" y="188.4">10</text>
<text x="94.9" y="187.4">3</text>
<text x="97.2" y="188.7">3</text>
<text x="97.2" y="186.1">2</text>
<text x="101.8" y="189.8" transform="rotate(-90 101.8 189.8)">4</text>
<text x="155.8" y="186.1">5</text>
<text x="158.2" y="187.4">5</text>
<text x="160.1" y="187.4">6</text>
<text x="162.4" y="186.1">6</text>
<text x="260" y="187.4">3</text>
<text x="260" y="189.9">4</text>
<text x="262.3" y="186.1">2</text>
<text x="262.3" y="188.7">3</text>
<text x="262.3" y="191.2">4</text>
<text x="328.6" y="187.4">1</text>
<text x="328.6" y="189.9">2</text>
<text x="330.9" y="188.7">S</text>
<text x="330.9" y="191.2">S</text>
<text x="337.5" y="191.2">D</text>
<text x="337.5" y="188.7">D</text>
<text x="337.5" y="186.1">D</text>
<text x="340.2" y="189.9">7</text>
<text x="340.2" y="187.4">8</text>
<text x="34.6" y="193.5">7</text>
<text x="38.6" y="192.1">SYNC_IN</text>
<text x="38.6" y="194.6">IO1</text>
<text x="57.4" y="194.6">GND</text>
<text x="57.9" y="192.1">RST</text>
<text x="65.3" y="193.5">8</text>
<text x="100.5" y="192.1" transform="rotate(-90 100.5 192.1)">4</text>
<text x="265.6" y="194.7" transform="rotate(-90 265.6 194.7)">5</text>
<text x="266.9" y="192.3" transform="rotate(-90 266.9 192.3)">5</text>
<text x="328.6" y="192.5">3</text>
<text x="328.6" y="195">4</text>
<text x="330.9" y="193.7">S</text>
<text x="330.9" y="196.3">G</text>
<text x="337.5" y="196.3">D</text>
<text x="337.5" y="193.7">D</text>
<text x="340.2" y="195">5</text>
<text x="340.2" y="192.5">6</text>
<text x="39.5" y="251.4">2</text>
<text x="39.5" y="254">1</text>
<text x="41.8" y="255.2">1</text>
<text x="41.8" y="252.7">2</text>
</g>
<g font-size="2.3" fill="#000080">
<text x="351.5" y="6.8">X5</text>
<text x="25.3" y="25.9">VCC</text>
<text x="165" y="29.7">VCC</text>
<text x="274.1" y="29.7">R8</text>
<text x="21.3" y="33.5">R15</text>
<text x="35.3" y="33.5">R16</text>
<text x="91.2" y="31">C1</text>
<text x="120.4" y="31">U2</text>
<text x="347.2" y="33">C7</text>
<text x="371.3" y="33">C8</text>
<text x="45.5" y="38.6">usart_1</text>
<text x="140.7" y="38.6">C2</text>
<text x="152.1" y="39.8">C3</text>
<text x="168.7" y="39.8">C4</text>
<text x="228.3" y="39.8">U4</text>
<text x="258.3" y="41.5" transform="rotate(-90 258.3 41.5)">VCC</text>
<text x="193.3" y="42.2">+5V</text>
<text x="347.9" y="53.8">VCC</text>
<text x="412" y="51.7" transform="rotate(-90 412 51.7)">VCC</text>
<text x="245.6" y="59.3" transform="rotate(-90 245.6 59.3)">VCC</text>
<text x="351.8" y="56.9">C18</text>
<text x="403.6" y="59.7">C10</text>
<text x="404.9" y="55.1">C9</text>
<text x="403.6" y="65.2">C11</text>
<text x="403.6" y="71.6">C12</text>
<text x="291.8" y="72.9">MCU_U1</text>
<text x="403.6" y="77.9">C13</text>
<text x="90.1" y="86.8">VCC</text>
<text x="245.6" y="89.8" transform="rotate(-90 245.6 89.8)">VCC</text>
<text x="403.6" y="84.3">C14</text>
<text x="403.6" y="90.6">C15</text>
<text x="41.7" y="98.3">U1</text>
<text x="95" y="98.3">R18</text>
<text x="105.2" y="98.3">R17</text>
<text x="147.1" y="99.5">U7</text>
<text x="403.6" y="97">C16</text>
<text x="30.2" y="109.7">C20</text>
<text x="70.1" y="110.8">+5V</text>
<text x="221.7" y="115">R6</text>
<text x="234.2" y="119" transform="rotate(-90 234.2 119)">VCC</text>
<text x="322.3" y="115.3">C19</text>
<text x="329.4" y="115.2" transform="rotate(-90 329.4 115.2)">VCC</text>
<text x="206.8" y="120.4">C17</text>
<text x="264.6" y="120.3" transform="rotate(-90 264.6 120.3)">VCC</text>
<text x="33.9" y="126.1">+12V</text>
<text x="28.8" y="132.4">+12V</text>
<text x="329.9" y="152.9">Q1</text>
<text x="22.8" y="166.8">VCC</text>
<text x="313.4" y="164.3">R22</text>
<text x="324.9" y="170.7">R23 IRFH7440TRPBF</text>
<text x="378.1" y="169.2">+12V</text>
<text x="396" y="171.9">CN2</text>
<text x="37.8" y="175.7">U3</text>
<text x="270.3" y="177">U9</text>
<text x="22.6" y="184.6">R19</text>
<text x="147.8" y="185.9" transform="rotate(-90 147.8 185.9)">+5V</text>
<text x="173.2" y="185.9" transform="rotate(-90 173.2 185.9)">+5V</text>
<text x="329.9" y="182.1">Q2</text>
<text x="378.1" y="184.5">+12V</text>
<text x="22.6" y="193.5">R20</text>
<text x="77.2" y="196.1">R21</text>
<text x="313.4" y="193.5">R24</text>
<text x="324.9" y="199.9">R25 IRFH7440TRPBF</text>
<text x="231" y="236.7">VCC</text>
<text x="244.9" y="236.7">LED1</text>
<text x="253.7" y="238">R26</text>
<text x="34" y="248.1">U10</text>
<text x="52.3" y="248">+5V</text>
<text x="139.6" y="251.9">VCC</text>
<text x="154.7" y="246.9">Green1</text>
<text x="162.3" y="253.2">R14</text>
</g>
<g font-size="2.3" fill="#00f">
<text x="343.4" y="22.9" transform="rotate(-90 343.4 22.9)">OSC1</text>
<text x="351.5" y="19.5">8MHz</text>
<text x="370" y="24" transform="rotate(-90 370 24)">OSC0</text>
<text x="106.9" y="26.6">+5V</text>
<text x="266.4" y="24.9">PB8_TIMER4_CH3</text>
<text x="266.4" y="27.4">PB9_TIMER4_CH4</text>
<text x="261.6" y="34.8">GND</text>
<text x="272.8" y="34.8">10K</text>
<text x="347.2" y="35">20pf</text>
<text x="371.3" y="35">20pf</text>
<text x="21.3" y="37.3">10K</text>
<text x="35.3" y="36">10K</text>
<text x="91.2" y="38.6">1uf</text>
<text x="291.3" y="39.1" transform="rotate(-90 291.3 39.1)">BOOT0</text>
<text x="293.8" y="39.1" transform="rotate(-90 293.8 39.1)">USART1_RX</text>
<text x="296.4" y="39.1" transform="rotate(-90 296.4 39.1)">USART1_TX</text>
<text x="298.9" y="36.6" transform="rotate(-90 298.9 36.6)">PB5</text>
<text x="301.5" y="36.6" transform="rotate(-90 301.5 36.6)">PB4</text>
<text x="319.2" y="36.6" transform="rotate(-90 319.2 36.6)">SWCLK</text>
<text x="12.4" y="46.2">USART1_TX</text>
<text x="12.4" y="43.7">USART1_RX</text>
<text x="140.7" y="46.2">22nf</text>
<text x="152.1" y="46.2">10uf</text>
<text x="168.7" y="46.2">100nF</text>
<text x="195.3" y="47.5">GND</text>
<text x="354.4" y="47.5">GND</text>
<text x="389.7" y="42.4">GND</text>
<text x="45.5" y="53.8">usart_1</text>
<text x="120.4" y="48.7">RT9193-33GB</text>
<text x="195.3" y="52.5">SWCLK</text>
<text x="195.3" y="50">SWDIO</text>
<text x="383.3" y="53.8">1uf</text>
<text x="89.4" y="56.9" transform="rotate(-90 89.4 56.9)">GND</text>
<text x="149.1" y="57.4" transform="rotate(-90 149.1 57.4)">GND</text>
<text x="159.2" y="57.4" transform="rotate(-90 159.2 57.4)">GND</text>
<text x="168.1" y="57.4" transform="rotate(-90 168.1 57.4)">GND</text>
<text x="227.1" y="58.9">DAP</text>
<text x="342.6" y="61.4">SWDIO</text>
<text x="352.6" y="63">2.2uf</text>
<text x="369.3" y="60.2">GND</text>
<text x="384.6" y="65.2">4.7uf</text>
<text x="384.6" y="60.2">0.1uf</text>
<text x="248.7" y="66.5">OSC0</text>
<text x="248.7" y="69.1">OSC1</text>
<text x="248.7" y="71.6">RST</text>
<text x="342.6" y="71.6">PA9_TIMER1_CH2</text>
<text x="342.6" y="69.1">PA10_TIMER1_CH3</text>
<text x="342.6" y="66.5">PA11_TIMER1_CH4</text>
<text x="384.6" y="71.6">4.7uf</text>
<text x="291.8" y="75.4">STM32F405RGT6</text>
<text x="342.6" y="74.1">PA8_TIMER1_CH1</text>
<text x="384.6" y="77.9">0.1uf</text>
<text x="248.7" y="79.2">LED_G</text>
<text x="342.6" y="81.8">USART6_RX</text>
<text x="342.6" y="79.2">PC8</text>
<text x="248.7" y="84.3">GND</text>
<text x="342.6" y="86.8">PB15_TIMER12_CH2</text>
<text x="342.6" y="89.4">PB14_TIMER12_CH1</text>
<text x="342.6" y="84.3">USART6_TX</text>
<text x="384.6" y="84.3">0.1uf</text>
<text x="202.9" y="94.5">SKRPACE010</text>
<text x="248.7" y="91.9">UART4_RX</text>
<text x="384.6" y="90.6">0.1uf</text>
<text x="95" y="100.8">10K</text>
<text x="105.2" y="100.8">10K</text>
<text x="147.1" y="101.6">1.0-12P WT</text>
<text x="384.6" y="97">0.1uf</text>
<text x="114" y="104.6">UART4_RX</text>
<text x="114" y="107.2">USART2_RX</text>
<text x="30.2" y="112.2">470uF</text>
<text x="267.7" y="112.2">USART2_RX</text>
<text x="350.8" y="109.7">GND</text>
<text x="389.6" y="109.7">GND</text>
<text x="114" y="119.9">PB0_TIMER3_CH3</text>
<text x="114" y="114.8">PA6_TIMER3_CH1</text>
<text x="114" y="117.3">PA7_TIMER3_CH2</text>
<text x="185.7" y="117.3">GND</text>
<text x="221" y="119.9">10K</text>
<text x="267.7" y="114.8">GND</text>
<text x="13.7" y="122.4">XT30UPB-M</text>
<text x="41.7" y="121.1">XN-50</text>
<text x="114" y="122.4">PB1_TIMER3_CH4</text>
<text x="114" y="124.9">PB10_TIMER2_CH3</text>
<text x="220" y="122.4">RST</text>
<text x="322.3" y="121.4">2.2uf</text>
<text x="114" y="127.5">PB11_TIMER2_CH4</text>
<text x="114" y="130">PB14_TIMER12_CH111</text>
<text x="206.8" y="126.5">0.1uf</text>
<text x="293.8" y="128" transform="rotate(-90 293.8 128)">PA6_TIMER3_CH122</text>
<text x="296.4" y="128" transform="rotate(-90 296.4 128)">PA7_TIMER3_CH223</text>
<text x="304" y="128" transform="rotate(-90 304 128)">PB0_TIMER3_CH326</text>
<text x="306.5" y="128" transform="rotate(-90 306.5 128)">PB1_TIMER3_CH427</text>
<text x="311.6" y="128" transform="rotate(-90 311.6 128)">PB10_TIMER2_CH3</text>
<text x="314.2" y="128" transform="rotate(-90 314.2 128)">PB11_TIMER2_CH4</text>
<text x="114" y="132.6">PB15_TIMER12_CH212</text>
<text x="12.4" y="144">XT30UPB-M</text>
<text x="303.3" y="165.6">PB5</text>
<text x="313.4" y="169.4">1K</text>
<text x="324.9" y="173.2">10K</text>
<text x="270.3" y="179">WAFER-GH1.25-4PWB</text>
<text x="396" y="174.5">HCZZ0021-4</text>
<text x="8.6" y="185.9">USART6_TX</text>
<text x="79.8" y="184.6">USART6_RX</text>
<text x="237.2" y="184.6">PA10_TIMER1_CH3</text>
<text x="237.2" y="182.1">PA11_TIMER1_CH4</text>
<text x="22.6" y="189.7">120R</text>
<text x="79.8" y="187.2">USART6_TX</text>
<text x="133.1" y="191">PB8_TIMER4_CH3</text>
<text x="237.2" y="189.7">PA8_TIMER1_CH1</text>
<text x="237.2" y="187.2">PA9_TIMER1_CH2</text>
<text x="8.6" y="194.8">USART6_RX</text>
<text x="164.2" y="193.2">PB9_TIMER4_CH4</text>
<text x="303.3" y="194.8">PB4</text>
<text x="22.6" y="198.6">120R</text>
<text x="77.2" y="198.6">120R</text>
<text x="147.1" y="199.9">GPHA201-0302A001A1BA</text>
<text x="313.4" y="198.6">1K</text>
<text x="324.9" y="202.4">10K</text>
<text x="74.1" y="208" transform="rotate(-90 74.1 208)">PC8</text>
<text x="263.9" y="239.2">LED_G</text>
<text x="244.9" y="245.6">NCD0805R1</text>
<text x="253.7" y="243">10K</text>
<text x="162.3" y="258.3">1K</text>
<text x="1" y="297.7">NCD0805R1</text>
</g>
<g font-size="1.5" fill="#000080">
<text x="16.3" y="106.1">CN3</text>
<text x="213.1" y="103.5">SW3</text>
<text x="16.3" y="132.7">CN4</text>
<text x="157.2" y="178.4">U8</text>
</g>
</svg>
